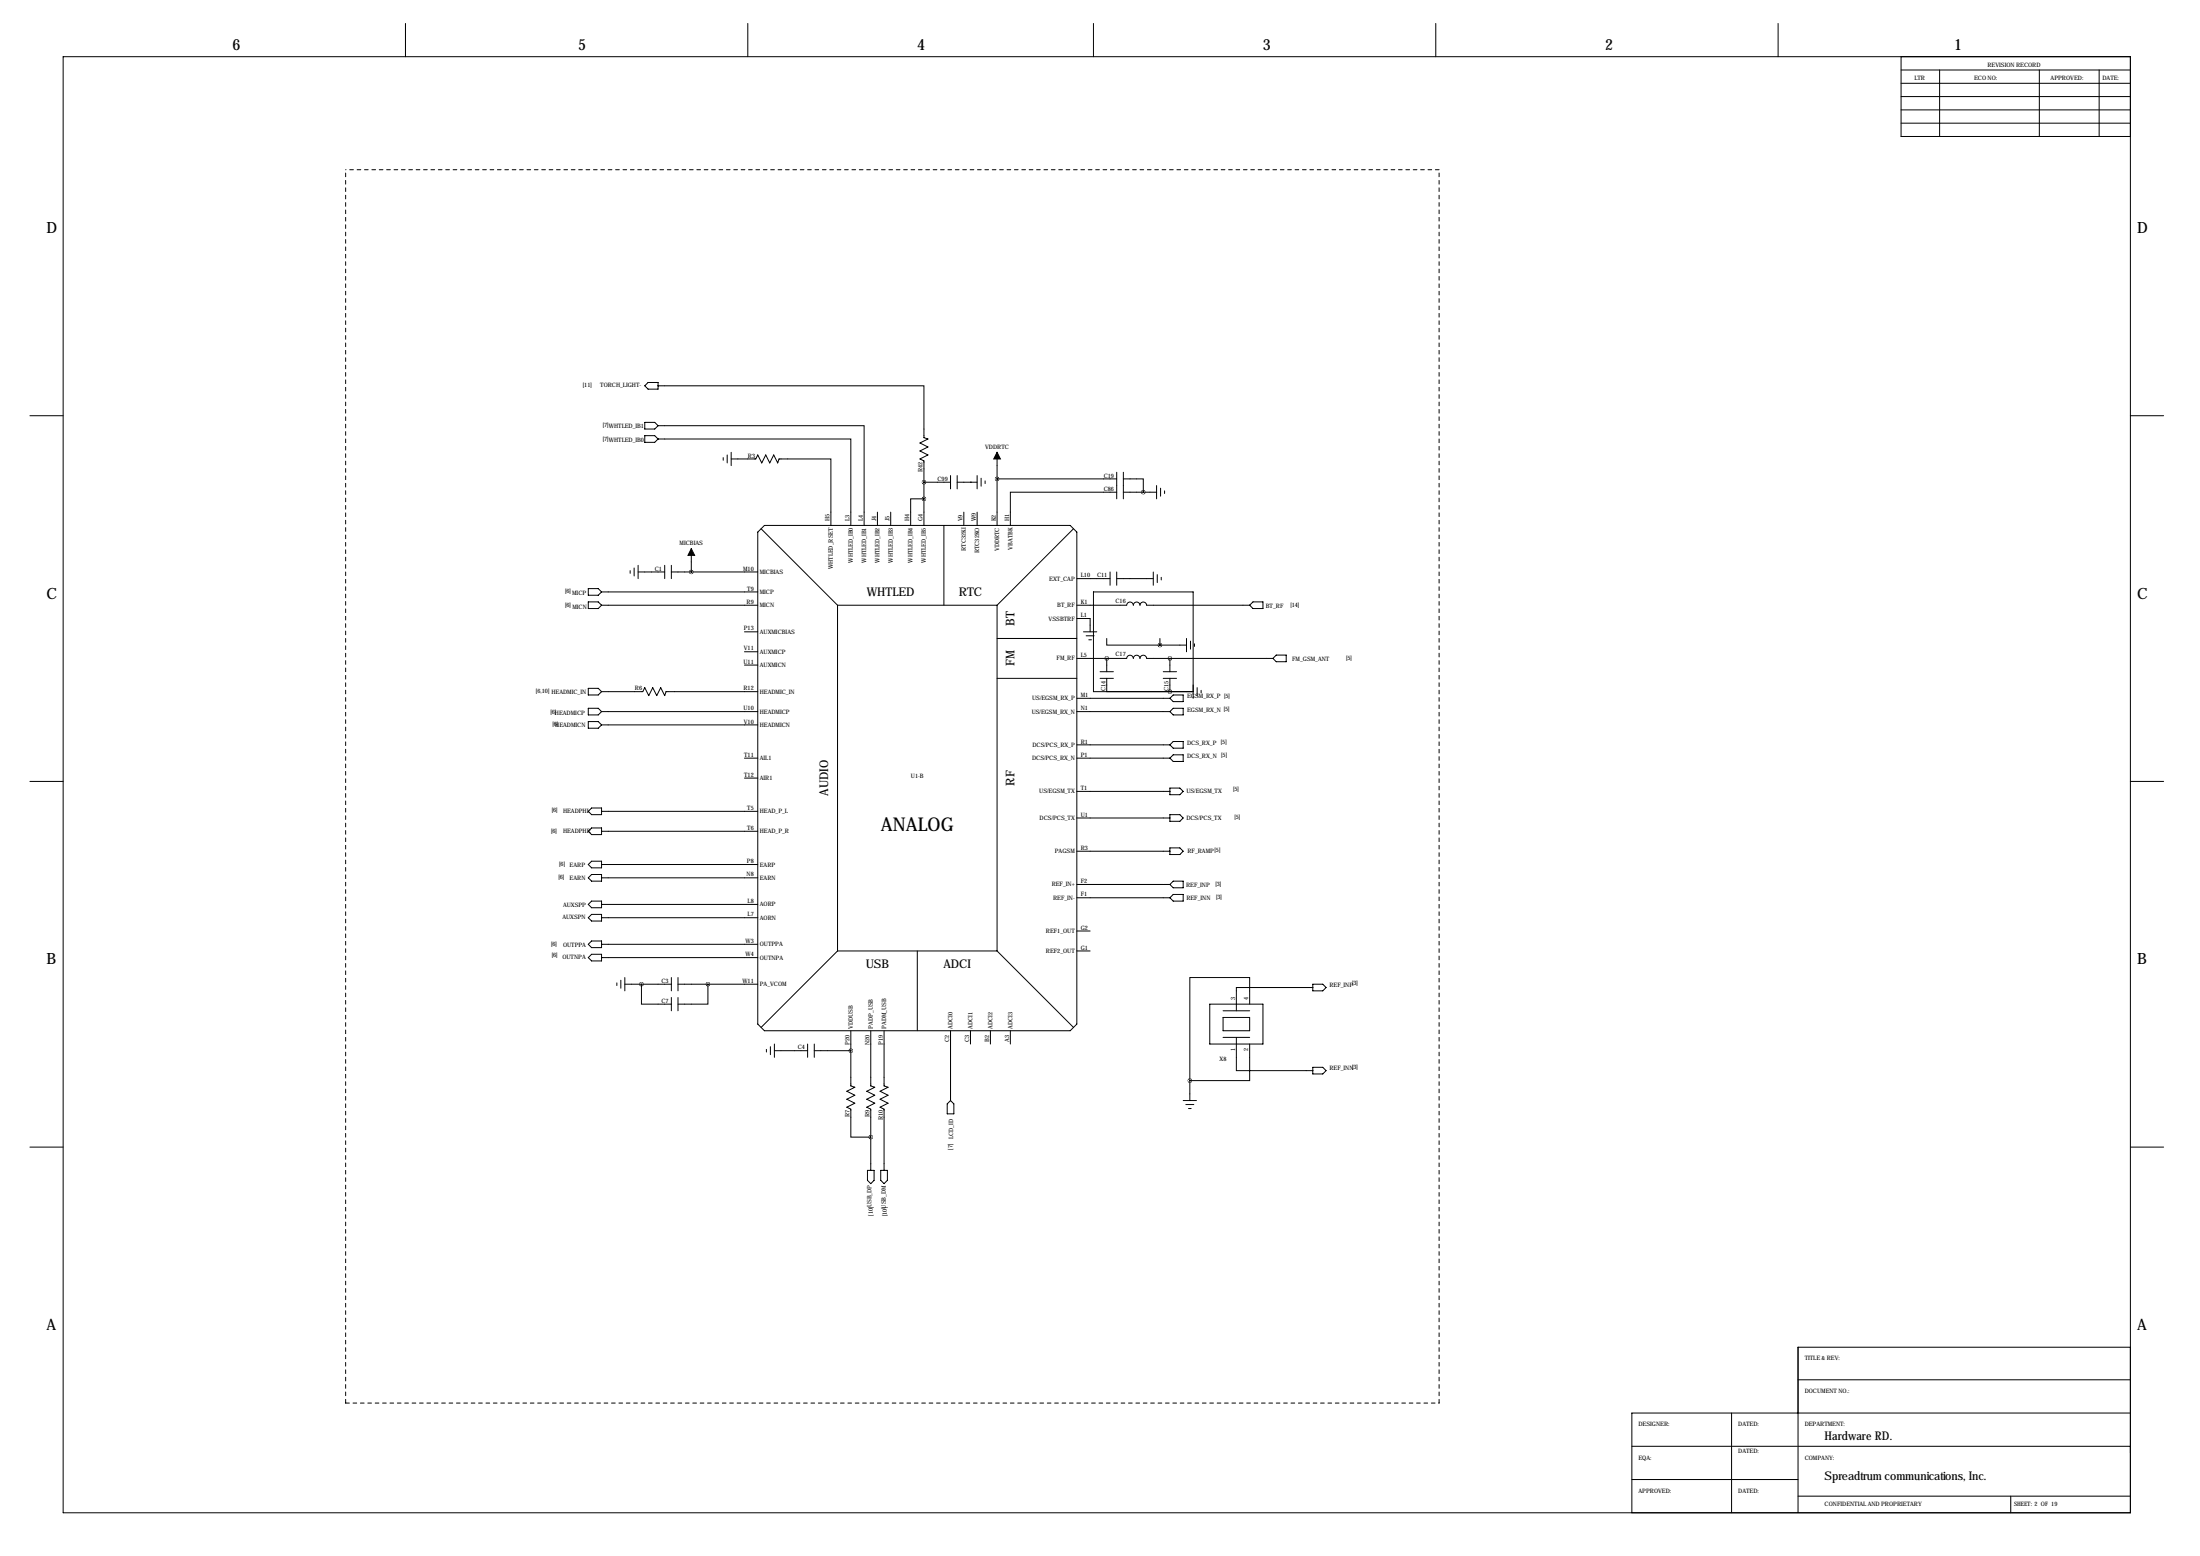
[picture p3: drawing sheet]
<svg xmlns="http://www.w3.org/2000/svg" width="841mm" height="594mm" viewBox="0 0 841 594" stroke-linecap="round" stroke-linejoin="round" font-family="sans-serif">
<g fill="none" stroke="#000" stroke-width=".38">
<path d="M154.9 9v12.7M285.8 9v12.7M417.8 9v12.7M548.6 9v12.7M679.4 9v12.7M24.1 21.7h790v556.2h-790zM726.4 36.9h87.7M726.4 21.7v30.4h87.7M726.4 31.8h87.7M726.4 26.7h87.7M741.2 26.7v25.4M779.3 26.7v25.4"/>
<path d="M802.1 26.7v25.4M726.4 47.1h87.7M726.4 42h87.7M11.4 158.8h12.7M247.6 146.1h3.9v2.6h-3.9l-1.2-1.3zM251.5 147.4h101.6v19.8l1.5 .5-3.1 1.5 3.1 1.6-3.1 1.5 3.1 1.5-3.1 1.5 1.6 .8v24.6M814.1 158.8h12.7M246.4 161.4h3.8l1.3 1.2-1.3 1.3h-3.8zM246.4 166.4h3.8l1.3 1.3-1.3 1.3h-3.8zM251.5 162.6h78.7v38.1M251.5 167.7h73.6v33M276.4 174.8v1"/>
<path d="M277.9 173.8v3.1M279.4 175.3h9.4l.8-1.5 1.5 3.1 1.5-3.1 1.5 3.1 1.6-3.1 1.5 3.1 .5-1.6h19.8v25.4M279.4 172.8v5.1M381 172.8v27.9M335.3 195.7v5M340.4 195.7v5M353.1 190.6h-5.1v10.1M353.1 184.2h10.1M363.2 181.7v5.1M365.8 184.2h7.6M365.8 181.7v5.1M368.3 195.7v5"/>
<path d="M370.8 184.2h.1M373.4 181.7v5.1M373.4 195.7v5M374.9 182.7v3M376.4 183.7v1M381 183h45.7M426.7 188h-40.6v12.7M426.7 180.4v10.2M429.3 183h7.6v5M429.3 180.4v10.2M429.3 188h12.7M442 185.5v5.1"/>
<path d="M443.5 186.5v3.1M445 187.5v1M240.8 218v1M242.3 217v3M243.8 218.5h10.2M243.8 216v5.1M254 216v5.1M256.5 218.5h33.1M256.5 216v5.1M264.2 209.6v8.9M289.6 203.3l2.5-2.6h116.8l2.6 2.6v187.9l-2.6 2.6h-116.8l-2.5-2.6zM290.8 202l29.2 29.2"/>
<path d="M360.7 200.7v30.5M410.2 202l-29.2 29.2M424.2 218.5v5.1M426.7 218.5v5.1M440.7 218.5v5.1M442.2 219.5v3.1M224.8 224.9h3.8l1.3 1.2-1.3 1.3h-3.8zM224.8 229.9h3.8l1.3 1.3-1.3 1.3h-3.8zM229.9 226.1h59.7M229.9 231.2h59.7M320 231.2h61M320 231.2v132.1"/>
<path d="M381 231.2v132.1M411.5 231.2h19a1.27 1.27 0 0 1 1.3-1.2 1.27 1.27 0 0 1 1.3 1.2 1.27 1.27 0 0 1 1.2-1.2 1.27 1.27 0 0 1 1.3 1.2 1.27 1.27 0 0 1 1.3-1.2 1.27 1.27 0 0 1 1.2 1.2h39.4M411.5 221.1h12.7M411.5 236.3h5.1v5.1M426.7 221.1h14M443.7 220.5v1.1M478.8 229.9h3.8v2.6h-3.8l-1.3-1.3zM284.5 241.4h5.1M284.5 249h5.1M284.5 254.1h5.1M381 259.2h30.5M381 243.9h30.5"/>
<path d="M411.5 251.5h19a1.27 1.27 0 0 1 1.3-1.2 1.27 1.27 0 0 1 1.3 1.2 1.27 1.27 0 0 1 1.2-1.2 1.27 1.27 0 0 1 1.3 1.2 1.27 1.27 0 0 1 1.3-1.2 1.27 1.27 0 0 1 1.2 1.2h48.3M414 241.4h5.1M415 242.9h3.1M416.1 244.4h1M420.4 259.2h5M420.4 256.6h5M422.9 243.9v2.6h20.3M422.9 251.5h.1M422.9 251.5v5.1M422.9 259.2v5M443.2 246.5h10.2M443.2 243.9v2.6"/>
<path d="M444.5 259.2h5.1M444.5 256.6h5.1M447 251.5h.1M447 251.5v5.1M447 259.2v5M453.4 243.9v5.1M454.9 244.9v3.1M456.4 245.9v1.1M486.4 251.5l1.3-1.2h3.8v2.5h-3.8zM224.8 263h3.8l1.3 1.2-1.3 1.3h-3.8zM224.8 270.6h3.8l1.3 1.3-1.3 1.2h-3.8zM224.8 275.7h3.8l1.3 1.2-1.3 1.3h-3.8z"/>
<path d="M229.9 264.2h15.7l.8-1.5 1.5 3.1 1.5-3.1 1.6 3.1 1.5-3.1 1.5 3.1 .5-1.6h35.1M229.9 271.9h59.7M229.9 276.9h59.7M411.5 271.9h35.5M411.5 266.8h35.5M447 264.2h.1M447 271.9l1.3-1.3h3.8v2.5h-3.8zM447 266.8l1.3-1.3h3.8v2.5h-3.8zM455.9 264.2h-38.1v-38.1h38.1v40.7M457.5 262.7v3.1M459 263.7v1M11.4 298.5h12.7"/>
<path d="M284.5 289.6h5.1M284.5 297.3h5.1M411.5 289.6h35.5M411.5 284.6h35.5M447 284.6l1.3-1.3h3.8v2.5h-3.8zM447 289.6l1.3-1.2h3.8v2.5h-3.8zM814.1 298.5h12.7M224.8 310l1.3-1.3h3.8v2.5h-3.8zM226.1 316.3h3.8v2.5h-3.8l-1.3-1.2zM229.9 310h59.7M229.9 317.6h59.7M411.5 302.3h35.5"/>
<path d="M411.5 312.5h35.5M447 301.1h3.8l1.3 1.2-1.3 1.3h-3.8zM447 311.2h3.8l1.3 1.3-1.3 1.3h-3.8zM224.8 335.4l1.3-1.3h3.8v2.5h-3.8zM226.1 329h3.8v2.5h-3.8l-1.3-1.2zM229.9 335.4h59.7M229.9 330.3h59.7M411.5 325.2h35.5M411.5 337.9h35.5M447 323.9h3.8l1.3 1.3-1.3 1.3h-3.8zM447 337.9l1.3-1.3h3.8v2.6h-3.8zM224.8 350.6l1.3-1.3h3.8v2.6h-3.8z"/>
<path d="M226.1 344.2h3.8v2.6h-3.8l-1.3-1.3zM229.9 345.5h59.7M229.9 350.6h59.7M411.5 343h35.5M411.5 355.7h5.1M447 343l1.3-1.3h3.8v2.5h-3.8zM224.8 360.8l1.3-1.3h3.8v2.5h-3.8zM224.8 365.8l1.3-1.2h3.8v2.5h-3.8zM229.9 360.8h59.7M229.9 365.8h59.7M235.7 375.5v1M237.2 374.5v3"/>
<path d="M238.8 376h17.7M238.8 373.5v5M245.1 376v7.6h11.4M256.5 373.5v5M259.1 376h30.5M259.1 373.5v5M270.5 376v7.6h-11.4M320 363.3h61M320 363.3l-29.2 29.2M350.5 363.3v30.5M381 363.3l29.2 29.2M411.5 363.3h5.1"/>
<path d="M501.6 377.3h-29.2v8.9M501.6 376h3.9l1.2 1.3-1.2 1.2h-3.9zM256.5 381.1v5.1M259.1 381.1v5.1M294.4 399.9v3M295.9 398.9v5M308.6 398.9v5M311.1 398.9v5M325.1 393.8v21.1l1.5 .5-3 1.5 3 1.5-3 1.5 3 1.6-3 1.5 1.5 .7v10.7h7.6M332.7 393.8v21.1l1.6 .5-3.1 1.5 3.1 1.5-3.1 1.5 3.1 1.6-3.1 1.5 1.5 .7v23.4M337.8 393.8v21.1l1.5 .5-3 1.5 3 1.5-3 1.5 3 1.6-3 1.5 1.5 .7v23.4M363.2 393.8v26.6"/>
<path d="M370.8 393.8v5.1M378.5 393.8v5.1M386.1 393.8v5.1M462.3 383.6h20.3v15.3h-20.3zM467.4 388.7h10.1v5.1h-10.1zM467.4 396.3h10.1M467.4 386.2h10.1M472.4 396.3v12.7h29.2M477.5 398.9v13.9h-22.8M477.5 383.6v-10.1h-22.8v39.3M292.9 400.9v1M295.9 401.4h12.7"/>
<path d="M311.1 401.4h14M454.7 412.8v7.6M501.6 407.7h3.9l1.2 1.3-1.2 1.3h-3.9zM11.4 438.2h12.7M363.2 420.4l1.3 1.3v3.8h-2.6v-3.8zM452.1 420.4h5.1M453.1 422h3.1M454.2 423.5h1M814.1 438.2h12.7M331.5 447.1h2.5v3.8l-1.3 1.3-1.2-1.3zM336.5 447.1h2.6v3.8l-1.3 1.3-1.3-1.3zM814.1 514.7h-127v63.2"/>
<path d="M661.7 539.8v38.1M687.1 527.1h127M814.1 539.8h-190.5v38.1M623.6 552.5h63.2M687.1 552.5h127M623.6 565.2h63.5M687.1 571.6h127M768.3 571.6v6.3"/>
</g>
<path d="M132.1 66.1v469.9M549.9 64.8h-417.8M132.1 536h417.8M549.9 536v-471.2" fill="none" stroke="#000" stroke-width=".38" stroke-dasharray="1.4 1.4"/>
<path d="M381 172.8l1.3 2.5h-2.6zM264.2 209.6l1.2 2.6h-2.5z" fill="#000" stroke="#000" stroke-width=".38"/>
<path d="M264.1 218.5a.05 .05 0 0 0 .1 0 .05 .05 0 0 0-.1 0zM270.5 376a.06 .06 0 0 0 .1 0 .06 .06 0 0 0-.1 0zM245.1 376a.06 .06 0 0 0 .1 0 .06 .06 0 0 0-.1 0zM436.8 188a.05 .05 0 0 0 .1 0 .05 .05 0 0 0-.1 0zM454.6 412.8a.05 .05 0 0 0 .1 0 .05 .05 0 0 0-.1 0zM325.1 401.4a.05 .05 0 0 0 .1 0 .05 .05 0 0 0-.1 0zM332.7 434.4a.05 .05 0 0 0 .1 0 .05 .05 0 0 0-.1 0zM380.9 183a.1 .1 0 0 0 .2 0 .1 .1 0 0 0-.2 0zM443.2 246.5a.05 .05 0 0 0 .1 0 .05 .05 0 0 0-.1 0zM422.9 251.5a.05 .05 0 0 0 .1 0 .05 .05 0 0 0-.1 0zM447 264.2a.05 .05 0 0 0 .1 0 .05 .05 0 0 0-.1 0zM447 251.5a.05 .05 0 0 0 .1 0 .05 .05 0 0 0-.1 0zM353 190.6a.05 .05 0 0 0 .1 0 .05 .05 0 0 0-.1 0zM353 184.2a.05 .05 0 0 0 .1 0 .05 .05 0 0 0-.1 0z" fill="#000" stroke="#000" stroke-width="1.5"/>
<text font-size="7.3" x="336.6" y="317.4">ANALOG</text>
<g font-size="5.9">
<text x="88.9" y="19.1">6</text>
<text x="221" y="19.1">5</text>
<text x="350.5" y="19.1">4</text>
<text x="482.6" y="19.1">3</text>
<text x="613.4" y="19.1">2</text>
<text x="746.8" y="19.1">1</text>
<text x="17.8" y="89">D</text>
<text x="816.6" y="89">D</text>
<text x="17.8" y="228.7">C</text>
<text x="816.6" y="228.7">C</text>
<text x="17.8" y="368.4">B</text>
<text x="816.6" y="368.4">B</text>
<text x="17.8" y="508.1">A</text>
<text x="816.6" y="508.1">A</text>
</g>
<g font-size="4.6">
<text x="331.3" y="227.7">WHTLED</text>
<text x="366.4" y="227.7">RTC</text>
<text x="387.6" y="239.1" transform="rotate(-90 387.6 239.1)">BT</text>
<text x="387.6" y="254.6" transform="rotate(-90 387.6 254.6)">FM</text>
<text x="316.5" y="304.1" transform="rotate(-90 316.5 304.1)">AUDIO</text>
<text x="387.6" y="300.2" transform="rotate(-90 387.6 300.2)">RF</text>
<text x="330.8" y="369.9">USB</text>
<text x="360.5" y="369.9">ADCI</text>
<text x="697.2" y="550">Hardware RD.</text>
<text x="697.2" y="565.2">Spreadtrum communications, Inc.</text>
</g>
<g font-size="2.3">
<text x="759.5" y="25.5">REVISION RECORD</text>
<text x="731.5" y="30.6">LTR</text>
<text x="754.4" y="30.6">ECO NO:</text>
<text x="783.6" y="30.6">APPROVED:</text>
<text x="803.4" y="30.6">DATE:</text>
<text x="222.8" y="147.7">[11]</text>
<text x="229.4" y="147.9">TORCH_LIGHT-</text>
<text x="230.3" y="163">[7]</text>
<text x="232.7" y="163.6">WHTLED_IB1</text>
<text x="230.3" y="168.5">[7]WHTLED_IB0</text>
<text x="376.5" y="171.5">VDDRTC</text>
<text x="285.8" y="174.8">R3</text>
<text x="352.6" y="180.4" transform="rotate(-90 352.6 180.4)">R42</text>
<text x="358.2" y="183.7">C99</text>
<text x="421.7" y="182.4">C19</text>
<text x="421.7" y="187.5">C86</text>
<text x="317" y="199.2" transform="rotate(-90 317 199.2)">H5</text>
<text x="324.6" y="199.2" transform="rotate(-90 324.6 199.2)">L3</text>
<text x="329.7" y="199.2" transform="rotate(-90 329.7 199.2)">L4</text>
<text x="334.8" y="199.2" transform="rotate(-90 334.8 199.2)">J4</text>
<text x="339.9" y="199.2" transform="rotate(-90 339.9 199.2)">J5</text>
<text x="347.5" y="199.2" transform="rotate(-90 347.5 199.2)">H4</text>
<text x="352.6" y="199.2" transform="rotate(-90 352.6 199.2)">G4</text>
<text x="367.8" y="199.2" transform="rotate(-90 367.8 199.2)">V9</text>
<text x="372.9" y="199.2" transform="rotate(-90 372.9 199.2)">W9</text>
<text x="380.5" y="199.2" transform="rotate(-90 380.5 199.2)">K2</text>
<text x="385.6" y="199.2" transform="rotate(-90 385.6 199.2)">H1</text>
<text x="259.7" y="208.4">MICBIAS</text>
<text x="325.9" y="214.9" transform="rotate(-90 325.9 214.9)">WHTLED_IB0</text>
<text x="331" y="214.9" transform="rotate(-90 331 214.9)">WHTLED_IB1</text>
<text x="336" y="214.9" transform="rotate(-90 336 214.9)">WHTLED_IB2</text>
<text x="341.1" y="214.9" transform="rotate(-90 341.1 214.9)">WHTLED_IB3</text>
<text x="348.7" y="214.9" transform="rotate(-90 348.7 214.9)">WHTLED_IB4</text>
<text x="353.8" y="214.9" transform="rotate(-90 353.8 214.9)">WHTLED_IB5</text>
<text x="369.1" y="210.5" transform="rotate(-90 369.1 210.5)">RTC32KI</text>
<text x="374.1" y="211.4" transform="rotate(-90 374.1 211.4)">RTC32KO</text>
<text x="381.8" y="210.6" transform="rotate(-90 381.8 210.6)">VDDRTC</text>
<text x="386.8" y="210.1" transform="rotate(-90 386.8 210.1)">VBATBK</text>
<text x="250.2" y="218">C1</text>
<text x="283.9" y="218">M10</text>
<text x="290.3" y="219.3">MICBIAS</text>
<text x="318.3" y="217.4" transform="rotate(-90 318.3 217.4)">WHTLED_RSET</text>
<text x="401" y="221.8">EXT_CAP</text>
<text x="413" y="220.5">L10</text>
<text x="419.2" y="220.5">C11</text>
<text x="215.9" y="226.6">[6] MICP</text>
<text x="285.5" y="225.6">T9</text>
<text x="290.3" y="226.9">MICP</text>
<text x="215.9" y="232">[6] MICN</text>
<text x="285.3" y="230.7">R9</text>
<text x="290.3" y="232">MICN</text>
<text x="404" y="232">BT_RF</text>
<text x="413" y="230.7">K1</text>
<text x="426.3" y="230.4">C16</text>
<text x="483.7" y="232.1">BT_RF</text>
<text x="493.1" y="231.7">[14]</text>
<text x="400.7" y="237.1">VSSBTRF</text>
<text x="413" y="235.8">L1</text>
<text x="284.2" y="240.9">P13</text>
<text x="290.3" y="242.1">AUXMICBIAS</text>
<text x="284.2" y="248.5">V11</text>
<text x="290.3" y="249.8">AUXMICP</text>
<text x="413" y="251">L5</text>
<text x="426.3" y="250.8">C17</text>
<text x="284.1" y="253.6">U11</text>
<text x="290.3" y="254.8">AUXMICN</text>
<text x="403.7" y="252.3">FM_RF</text>
<text x="493.8" y="252.5">FM_GSM_ANT</text>
<text x="514.4" y="252">[5]</text>
<text x="242.6" y="263.7">R6</text>
<text x="284.1" y="263.7">R12</text>
<text x="204.8" y="264.6">[6,10] HEADMIC_IN</text>
<text x="290.3" y="265">HEADMIC_IN</text>
<text x="394.4" y="267.5">US/EGSM_RX_P</text>
<text x="413" y="266.3">M1</text>
<text x="422.4" y="264.1" transform="rotate(-90 422.4 264.1)">C14</text>
<text x="446.5" y="264.1" transform="rotate(-90 446.5 264.1)">C15</text>
<text x="453.6" y="266.8">EGSM_RX_P [5]</text>
<text x="210.4" y="272.6">[6]HEADMICP</text>
<text x="284.1" y="271.3">U10</text>
<text x="290.3" y="272.6">HEADMICP</text>
<text x="394.2" y="272.6">US/EGSM_RX_N</text>
<text x="413" y="271.3">N1</text>
<text x="453.6" y="271.9">EGSM_RX_N [5]</text>
<text x="211.1" y="277.2">[6]</text>
<text x="212.2" y="277.7">HEADMICN</text>
<text x="284.2" y="276.4">V10</text>
<text x="290.3" y="277.7">HEADMICN</text>
<text x="394.5" y="285.3">DCS/PCS_RX_P</text>
<text x="413" y="284">R1</text>
<text x="453.6" y="284.6">DCS_RX_P</text>
<text x="466.5" y="284.3">[5]</text>
<text x="284.3" y="289.1">T11</text>
<text x="290.3" y="290.4">AIL1</text>
<text x="394.4" y="290.4">DCS/PCS_RX_N</text>
<text x="413" y="289.1">P1</text>
<text x="453.6" y="289.6">DCS_RX_N [5]</text>
<text x="284.3" y="296.7">T12</text>
<text x="290.3" y="298">AIR1</text>
<text x="348.1" y="297.3">U1-B</text>
<text x="397.1" y="303.1">US/EGSM_TX</text>
<text x="413" y="301.8">T1</text>
<text x="453.3" y="302.9">US/EGSM_TX</text>
<text x="471.2" y="302.3">[5]</text>
<text x="210.9" y="310.2">[6]</text>
<text x="215.1" y="310.8">HEADPHL</text>
<text x="285.5" y="309.4">T5</text>
<text x="290.3" y="310.7">HEAD_P_L</text>
<text x="413" y="312">U1</text>
<text x="285.5" y="317.1">T6</text>
<text x="397.3" y="313.3">DCS/PCS_TX</text>
<text x="453.3" y="313.4">DCS/PCS_TX</text>
<text x="471.7" y="312.8">[5]</text>
<text x="210.6" y="318.1">[6]</text>
<text x="215.1" y="318.3">HEADPHR</text>
<text x="290.3" y="318.3">HEAD_P_R</text>
<text x="285.4" y="329.8">P8</text>
<text x="403.1" y="326">PAGSM</text>
<text x="413" y="324.7">R3</text>
<text x="453.7" y="325.9">RF_RAMP[5]</text>
<text x="213.4" y="335.7">[6]</text>
<text x="213.7" y="330.8">[6]</text>
<text x="217.7" y="331.3">EARP</text>
<text x="285.3" y="334.8">N8</text>
<text x="290.3" y="331">EARP</text>
<text x="217.7" y="336.1">EARN</text>
<text x="290.3" y="336.1">EARN</text>
<text x="401.9" y="338.7">REF_IN+</text>
<text x="413" y="337.4">F2</text>
<text x="453.2" y="338.8">REF_INP</text>
<text x="464.4" y="338.3">[3]</text>
<text x="215.1" y="346.5">AUXSPP</text>
<text x="285.7" y="345">L8</text>
<text x="290.3" y="346.3">AORP</text>
<text x="402.4" y="343.7">REF_IN-</text>
<text x="413" y="342.5">F1</text>
<text x="453.3" y="343.9">REF_INN</text>
<text x="464.7" y="343.4">[3]</text>
<text x="214.9" y="351.1">AUXSPN</text>
<text x="285.7" y="350.1">L7</text>
<text x="290.3" y="351.4">AORN</text>
<text x="399.6" y="356.4">REF1_OUT</text>
<text x="413" y="355.2">G2</text>
<text x="210.6" y="361.5">[6]</text>
<text x="210.8" y="365.6">[6]</text>
<text x="215.1" y="361.8">OUTPPA</text>
<text x="284.9" y="360.2">W3</text>
<text x="284.9" y="365.3">W4</text>
<text x="290.3" y="361.5">OUTPPA</text>
<text x="399.6" y="364.1">REF2_OUT</text>
<text x="413" y="362.8">G1</text>
<text x="214.9" y="366.3">OUTNPA</text>
<text x="290.3" y="366.6">OUTNPA</text>
<text x="252.8" y="375.5">C3</text>
<text x="283.7" y="375.5">W11</text>
<text x="290.3" y="376.8">PA_VCOM</text>
<text x="508" y="377">REF_INP[3]</text>
<text x="252.8" y="383.1">C7</text>
<text x="471.9" y="382.1" transform="rotate(-90 471.9 382.1)">3</text>
<text x="477" y="382.1" transform="rotate(-90 477 382.1)">4</text>
<text x="325.9" y="393" transform="rotate(-90 325.9 393)">VDDUSB</text>
<text x="333.5" y="393" transform="rotate(-90 333.5 393)">PADP_USB</text>
<text x="338.6" y="393" transform="rotate(-90 338.6 393)">PADM_USB</text>
<text x="364" y="393" transform="rotate(-90 364 393)">ADCI0</text>
<text x="371.6" y="393" transform="rotate(-90 371.6 393)">ADCI1</text>
<text x="379.2" y="393" transform="rotate(-90 379.2 393)">ADCI2</text>
<text x="386.8" y="393" transform="rotate(-90 386.8 393)">ADCI3</text>
<text x="304.8" y="400.9">C4</text>
<text x="324.6" y="399.1" transform="rotate(-90 324.6 399.1)">P20</text>
<text x="332.2" y="399.2" transform="rotate(-90 332.2 399.2)">N20</text>
<text x="337.3" y="399.1" transform="rotate(-90 337.3 399.1)">P19</text>
<text x="362.7" y="398.1" transform="rotate(-90 362.7 398.1)">C2</text>
<text x="370.3" y="398.1" transform="rotate(-90 370.3 398.1)">C3</text>
<text x="378" y="397.9" transform="rotate(-90 378 397.9)">B2</text>
<text x="385.6" y="397.9" transform="rotate(-90 385.6 397.9)">A3</text>
<text x="471.9" y="401.6" transform="rotate(-90 471.9 401.6)">1</text>
<text x="477" y="401.6" transform="rotate(-90 477 401.6)">2</text>
<text x="466" y="405.5">X8</text>
<text x="508" y="408.8">REF_INN[3]</text>
<text x="324.6" y="426.8" transform="rotate(-90 324.6 426.8)">R7</text>
<text x="332.2" y="426.8" transform="rotate(-90 332.2 426.8)">R9</text>
<text x="337.3" y="428" transform="rotate(-90 337.3 428)">R10</text>
<text x="364.2" y="435.2" transform="rotate(-90 364.2 435.2)">LCD_ID</text>
<text x="364" y="439.2" transform="rotate(-90 364 439.2)">[7]</text>
<text x="333.6" y="464.4" transform="rotate(-90 333.6 464.4)">[10]USB_DP</text>
<text x="338.8" y="464.6" transform="rotate(-90 338.8 464.6)">[10]USB_DM</text>
<text x="689.6" y="519.5">TITLE &amp; REV:</text>
<text x="689.6" y="532.2">DOCUMENT NO.:</text>
<text x="626.1" y="544.9">DESIGNER:</text>
<text x="664.2" y="544.9">DATED:</text>
<text x="689.6" y="544.9">DEPARTMENT:</text>
<text x="626.1" y="557.6">EQA:</text>
<text x="664.2" y="555.1">DATED:</text>
<text x="689.6" y="557.6">COMPANY:</text>
<text x="626.1" y="570.3">APPROVED:</text>
<text x="664.2" y="570.3">DATED:</text>
<text x="697.2" y="575.4">CONFIDENTIAL AND PROPRIETARY</text>
<text x="769.6" y="575.4">SHEET: 2 OF 19</text>
</g>
</svg>
